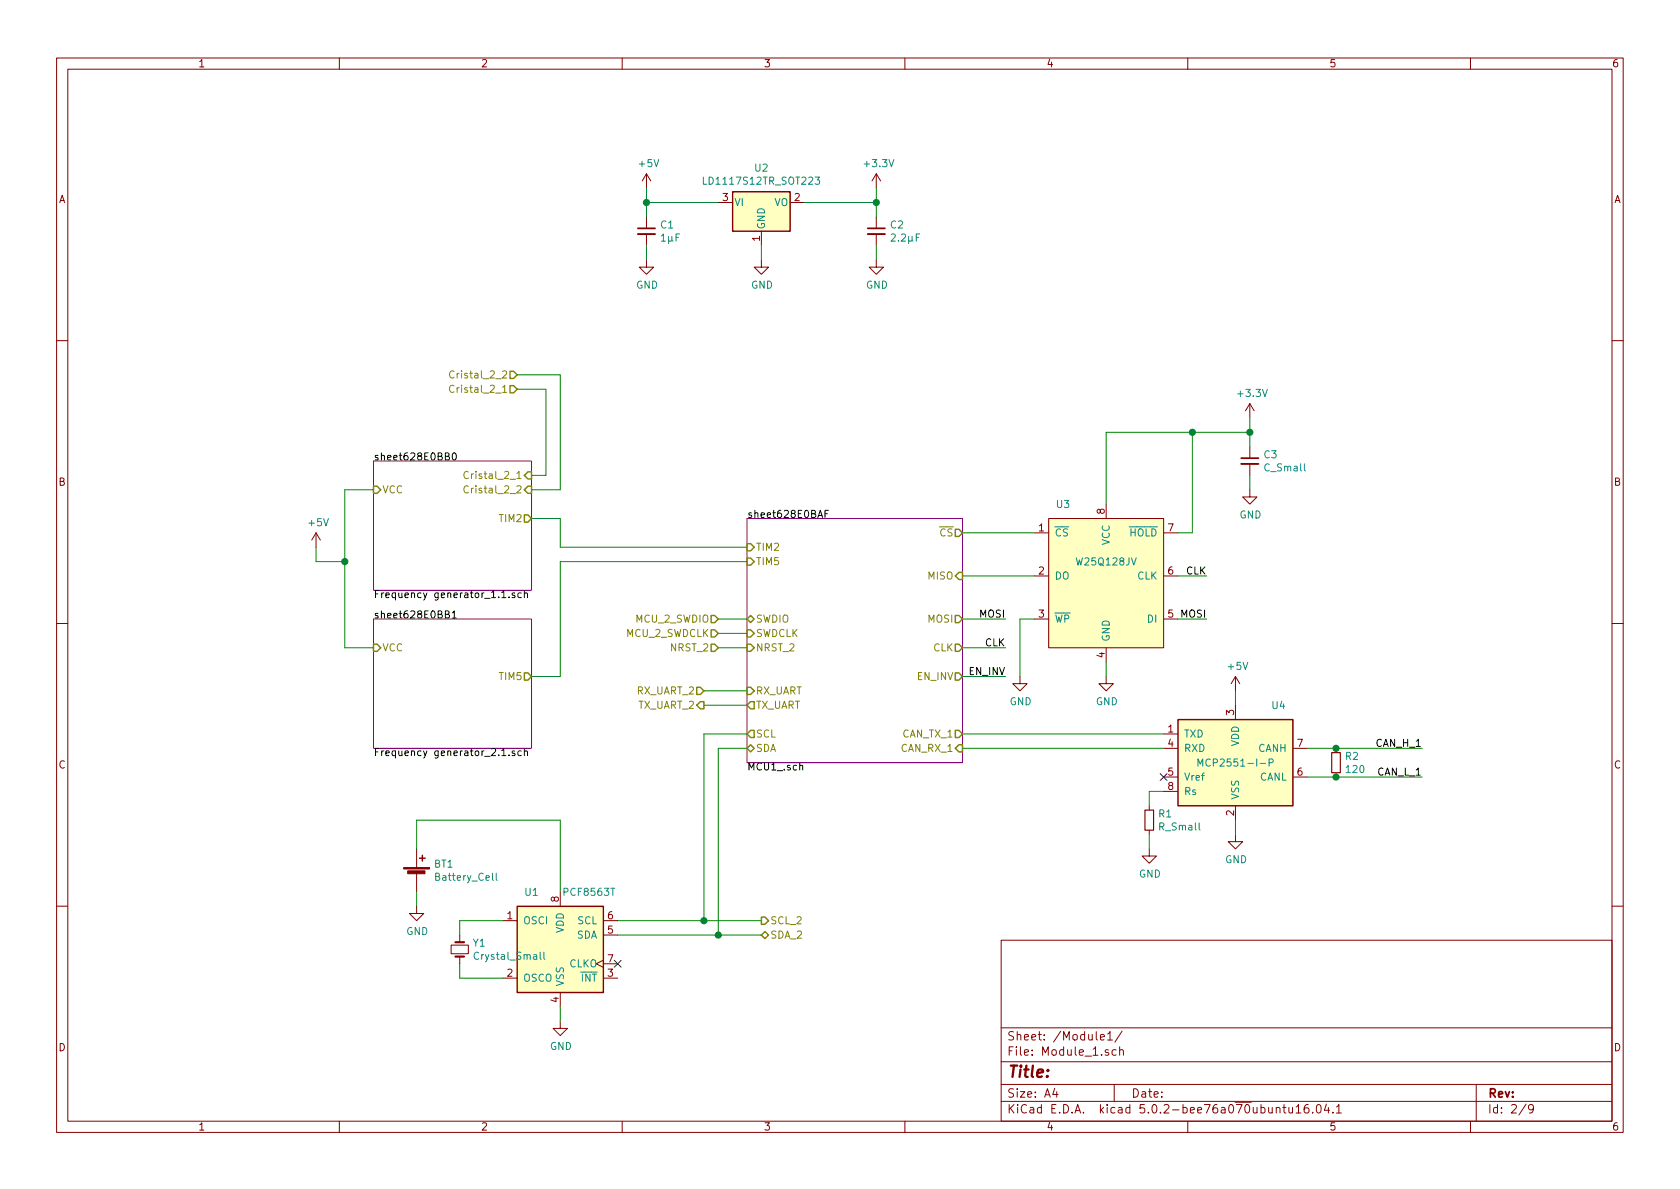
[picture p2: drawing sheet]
<svg xmlns="http://www.w3.org/2000/svg" width="297mm" height="210mm" viewBox="0 0 297 210" stroke-linecap="round" stroke-linejoin="round" font-family="sans-serif">
<g fill="none" stroke="#840000" stroke-width=".18">
<path d="M10 10.3h277v189.9h-277zM12 12.2h273v186.1h-273zM60 10.3v1.9M110 10.3v1.9M160 10.3v1.9M210 10.3v1.9M260 10.3v1.9M114.3 30.7v2.6M114.3 38.3v2.1M114.3 30.7l-.8 1.3M114.3 30.7l.8 1.3M127 35.8h2.5"/>
<path d="M139.7 35.8h2.5M154.9 30.7v2.6M154.9 38.3v2.1M154.9 30.7l-.7 1.3M154.9 30.7l.8 1.3M114.3 46v1.2h1.3l-1.3 1.3-1.3-1.3h1.3M114.3 41.4v2M134.6 46v1.2h1.3l-1.3 1.3-1.3-1.3h1.3M134.6 40.9v2.5M154.9 46v1.2h1.3l-1.3 1.3-1.2-1.3h1.2M154.9 41.4v2M10 60.2h2"/>
<path d="M221 71.4l-.8 1.2M221 71.4v2.5M221 79v2M221 71.4l.7 1.2M285 60.2h2M55.9 94.2l-.8 1.3M55.9 94.2v2.6M55.9 94.2l.7 1.3M182.9 94.2h2.5M185.4 91.7h20.3v22.8h-20.3zM195.6 89.1v2.6M205.7 94.2h2.6"/>
<path d="M221 86.6v1.3h1.2l-1.2 1.2-1.3-1.2h1.3M221 82v2.1M10 110.3h2M180.3 119.6v1.3h1.3l-1.3 1.3-1.2-1.3h1.2M182.9 101.8h2.5M182.9 109.5h2.5M195.6 119.6v1.3h1.2l-1.2 1.3-1.3-1.3h1.3M195.6 114.5v2.6M205.7 101.8h2.6M205.7 109.5h2.6M218.4 119.6v2.6M218.4 119.6l-.7 1.3"/>
<path d="M218.4 119.6l.8 1.3M285 110.3h2M205.7 129.8h2.6M205.7 132.3h2.6M205.7 137.4h2.6M205.7 139.9h2.6M218.4 124.7v2.5M228.6 132.3h2.5M228.6 137.4h2.5M236.2 132.3v.8M236.2 136.6v.8M73.7 150.1v3.3"/>
<path d="M73.7 154.4v3.3M99.1 157.7v2.6M203.2 150.1v1.3h1.3l-1.3 1.2-1.3-1.2h1.3M203.2 142.5v.8M203.2 146.8v.8M218.4 147.6v1.2h1.3l-1.3 1.3-1.2-1.3h1.2M218.4 142.5v2.5M10 160.2h2M73.7 160.3v1.2h1.2l-1.2 1.3-1.3-1.3h1.3M79.8 167.1h3v1.6h-3zM81.3 165.3v1.3M81.3 169.2v1.2"/>
<path d="M88.9 162.8h2.5M88.9 173h2.5M99.1 175.5v2.5M106.7 169.8l-1.3 .6 1.3 .7M106.7 162.8h2.5M106.7 173h2.5M106.7 165.3h2.5M106.7 170.4h2.5M177 166.3h108v32h-108zM285 160.2h2M60 198.3v1.9M99.1 180.6v1.3h1.2l-1.2 1.2-1.3-1.2h1.3"/>
<path d="M110 198.3v1.9M160 198.3v1.9M177 194.8h108M177 191.8h108M177 187.8h108M177 181.8h108M186.5 192.5l-.4 1h1M186.8 193v1M194.6 183.4l.7-.1-.1-.3-.4-.1-.2 .2v.7h.6M195.8 182.8l.5-.4v1.5M195.8 183.9h.9M197 191.8v3"/>
<path d="M197.3 185.7l-.4-.1-.3 .3 .1 .6 .2 .1 .4-.1M198 185.7a.37 .37 0 0 1 .6 .1v.8M198 185.1v1.5M198.4 182.3l-1.3 2M210 198.3v1.9M226.8 195.8h.6M227 195.3v1.3l.4 .2M227.9 195.8v.9l.4 .1 .2-.1M228.5 195.8v1M229.2 195.8l.4-.5v1.5M229.2 196.8h.8M231.3 195.3a.62 .62 0 0 0-.7 .7l.1 .7 .2 .1 .5-.1v-.5l-.1-.2-.4-.1-.3 .3"/>
<path d="M232.1 196.7v.1M232.9 195.5l.3-.2a.94 .94 0 0 1 0 1.5l-.4-.3-.1-.6zM234.5 195.2l-.3 1.1h.9M234.9 195.8v1M235.7 196.7v.1M236.3 195.8l.4-.5v1.5M236.3 196.8h.9M260 198.3v1.9M261 191.8v6.5M269.8 195.2l-1.2 2M271.1 196l-.3 .3-.4-.1-.1-.2v-.4l.1-.2 .4-.1 .2 .2a1.19 1.19 0 0 1-.2 1.2l-.4 .1"/>
</g>
<path d="M66 81.5h28v22.9h-28zM132.1 91.7h38.1v43.2h-38.1zM66 109.5h28v22.8h-28z" fill="none" stroke="#840084" stroke-width=".18"/>
<g fill="none" stroke="#000" stroke-width=".18">
<path d="M78.7 80.7l.6-.1v-.4l-.6-.1v1.3h.5l.3-.3v-.2l-.3-.2M80.1 80.2l.2-.1a.69 .69 0 0 1 .4 .6 .69 .69 0 0 1-.4 .7l-.3-.3v-.2zM145.9 90.9h.4M146.5 90.2h-.6v1.3M78.7 108.6h.6v-.5l-.6-.1v1.3h.5l.3-.2v-.2l-.3-.3M80 108.4l.3-.4v1.3M80 109.3h.7M90 105.6v.1M91 104.9l-.3-.1-.2 .2 .1 .2 .4 .1v.3h-.5M92.2 104.9l-.4-.1-.2 .3 .1 .5h.5M92.7 105l.2-.2 .3 .1 .1 .8M92.7 104.4v1.3"/>
<path d="M90 133.5v.1M91 132.8h-.3l-.2 .2 .1 .1 .4 .2v.3h-.5M92.2 132.8h-.4l-.2 .2 .1 .6h.5M92.7 132.9l.2-.1h.3l.1 .8M92.7 132.4v1.2M141.4 135.5l.2-.2 .3 .1v.8"/>
</g>
<g fill="none" stroke="#848400" stroke-width=".25">
<path d="M90.2 65.7h.6l.6 .6-.6 .6h-.6zM90.2 68.2h.6l.6 .6-.6 .7h-.6zM66 86h.7l.6 .6-.6 .6h-.7zM92.7 91.1h.6l.7 .6-.7 .6h-.6zM93.3 83.4h.7v1.3h-.7l-.6-.6zM93.3 86h.7v1.2h-.7l-.6-.6zM132.1 96.1h.6l.6 .7-.6 .6h-.6zM132.1 98.7h.6l.6 .6-.6 .6h-.6zM168.9 93.6h.6l.7 .6-.7 .7h-.6zM66 113.9h.7l.6 .6-.6 .7h-.7zM92.7 119h.6l.7 .6-.7 .7h-.6zM125.7 108.8h.7l.6 .7-.6 .6h-.7z"/>
<path d="M125.7 111.4h.7l.6 .6-.6 .6h-.7zM125.7 113.9h.7l.6 .6-.6 .7h-.7zM132.1 111.4h.6l.6 .6-.6 .6h-.6zM132.1 113.9h.6l.6 .6-.6 .7h-.6zM132.7 108.8l.6 .7-.6 .6-.6-.6zM168.9 108.8h.6l.7 .7-.7 .6h-.6zM168.9 113.9h.6l.7 .6-.7 .7h-.6zM168.9 119h.6l.7 .6-.7 .7h-.6zM169.5 101.2h.7v1.3h-.7l-.6-.7zM123.2 121.5h.6l.7 .7-.7 .6h-.6zM123.8 124.1h.7v1.2h-.7l-.6-.6zM132.1 121.5h.6l.6 .7-.6 .6h-.6z"/>
<path d="M132.7 131.7l.6 .6-.6 .7-.6-.7zM132.7 129.2h.6v1.2h-.6l-.6-.6zM132.7 124.1h.6v1.2h-.6l-.6-.6zM168.9 129.2h.6l.7 .6-.7 .6h-.6zM169.5 131.7h.7v1.3h-.7l-.6-.7zM134.6 165.3l.7-.6 .6 .6-.6 .7zM134.6 162.2h.7l.6 .6-.6 .6h-.7z"/>
</g>
<path d="M80.3 65.7a.6 .6 0 0 0-.9 .4 .6 .6 0 0 0 .6 .7l.3-.1M80.3 68.2a.6 .6 0 0 0-.9 .5 .6 .6 0 0 0 .6 .7l.3-.1M82.8 83.5a.6 .6 0 0 0-.8 .4 .6 .6 0 0 0 .6 .7l.2-.1M82.8 86a.6 .6 0 0 0-.8 .5 .6 .6 0 0 0 .6 .7l.2-.2" fill="none" stroke="#848400" stroke-width=".18"/>
<g fill="none" stroke="#008400" stroke-width=".18">
<path d="M114.3 33.3v5M114.3 35.8h12.7M142.2 35.8h12.7M154.9 33.3v5M114.3 43.4v2.6M134.6 43.4v2.6M154.9 43.4v2.6M91.4 66.3h7.7v20.3h-5.1M91.4 68.8h5.1v15.3h-2.5M210.8 76.4v17.8h-2.5M221 76.4h-25.4v12.7M221 73.9v5.1"/>
<path d="M55.9 96.8v2.5h5.1M66 86.6h-5v27.9h5M94 91.7h5.1v5.1h33M132.1 99.3h-33v20.3h-5.1M170.2 94.2h12.7M221 84.1v2.5M127 114.5h5.1M127 109.5h5.1M127 112h5.1M170.2 119.6h7.6M170.2 114.5h7.6M170.2 109.5h7.6"/>
<path d="M170.2 101.8h12.7M182.9 109.5h-2.6v10.1M195.6 117.1v2.5M208.3 109.5h5.1M208.3 101.8h5.1M124.5 122.2h7.6M124.5 124.7h7.6M132.1 132.3h-5.1v33M132.1 129.8h-7.6v33M170.2 132.3h35.5M170.2 129.8h35.5M205.7 139.9h-2.5v2.6"/>
<path d="M218.4 122.2v2.5M231.1 132.3h20.4M231.1 137.4h20.4M73.7 150.1v-5.1h25.4v12.7M73.7 157.7v2.6M203.2 147.6v2.5M218.4 145v2.6M81.3 170.4v2.6h7.6M88.9 162.8h-7.6v2.5M99.1 178v2.6M109.2 162.8h25.4M109.2 165.3h25.4"/>
</g>
<g fill="#ffffc2" stroke="#ffffc2" stroke-width=".18">
<path d="M185.4 91.7h20.3v22.8h-20.3z"/>
<path d="M208.3 127.2h20.3v15.3h-20.3z"/>
<path d="M91.4 160.3h15.3v15.2h-15.3z"/>
<path d="M129.5 33.9h10.2v7h-10.2z"/>
</g>
<path d="M112.8 41.4h3M153.4 41.4h3.1M219.5 82h3" fill="none" stroke="#840000" stroke-width=".33"/>
<path d="M112.8 40.4h3M153.4 40.4h3.1M219.5 81h3" fill="none" stroke="#840000" stroke-width=".3"/>
<g fill="#008400" stroke="#008400" stroke-width=".25">
<circle cx="221" cy="76.4" r=".51"/>
<circle cx="210.8" cy="76.4" r=".51"/>
<circle cx="61" cy="99.3" r=".51"/>
<circle cx="236.2" cy="132.3" r=".51"/>
<circle cx="236.2" cy="137.4" r=".51"/>
<circle cx="127" cy="165.3" r=".51"/>
<circle cx="124.5" cy="162.8" r=".51"/>
<circle cx="114.3" cy="35.8" r=".51"/>
<circle cx="154.9" cy="35.8" r=".51"/>
</g>
<path d="M235.5 133.1h1.5v3.5h-1.5zM202.4 143.3h1.6v3.5h-1.6z" fill="none" stroke="#840000" stroke-width=".2"/>
<path d="M205.1 136.8l1.2 1.2M206.3 136.8l-1.2 1.2M108.6 169.8l1.2 1.2M109.8 169.8l-1.2 1.2" fill="none" stroke="#000084" stroke-width=".18"/>
<path d="M129.5 33.9h10.2v7h-10.2zM208.3 127.2h20.3v15.3h-20.3zM74.2 151.8h1M74.7 151.3v1M91.4 160.3h15.3v15.2h-15.3z" fill="none" stroke="#840000" stroke-width=".25"/>
<path d="M124.4 31.3v1.3h.6M144.1 31.3h.8l-.4 .5 .4 .1-.1 .6-.5 .1-.2-.1M211.8 135.5v-1.3l.4 .9 .4-.9v1.3M224.4 134.9l.6-.1 .1-.2-.1-.3-.1-.1h-.5v1.3M87.7 154.4v1.1l.2 .2M95.5 168.4v1.1l.2 .1M96.2 168.4v1.1l.1 .1" fill="none" stroke="#008484" stroke-width=".18"/>
<path d="M80.5 166.6h1.5M80.5 169.2h1.5" fill="none" stroke="#840000" stroke-width=".38"/>
<g fill="#840000" stroke="#840000" stroke-width=".18">
<path d="M71.4 153.4h4.5v.3h-4.5z"/>
<path d="M72.1 154h3v.5h-3z"/>
</g>
<text font-size="2.8" fill="#840000" x="178" y="190.5">Title:</text>
<g font-size="2.1" fill="#840000">
<text x="178" y="184">Sheet: /Module1/</text>
<text x="178" y="186.7">File: Module_1.sch</text>
<text x="178" y="196.9">KiCad E.D.A. kicad 5.0.2-bee76a070ubuntu16.04.1</text>
<text x="178" y="194.1">Size: A4</text>
<text x="200" y="194.1">Date:</text>
<text x="263" y="194.1">Rev:</text>
<text x="263" y="196.9">Id: 2/9</text>
</g>
<g font-size="1.8" fill="#840000">
<text x="35" y="11.9">1</text>
<text x="85" y="11.9">2</text>
<text x="135" y="11.9">3</text>
<text x="185" y="11.9">4</text>
<text x="235" y="11.9">5</text>
<text x="285" y="11.9">6</text>
<text x="10.4" y="35.9">A</text>
<text x="127.8" y="35.6">3</text>
<text x="140.5" y="35.6">2</text>
<text x="285.4" y="35.9">A</text>
<text x="134.4" y="42.6" transform="rotate(-90 134.4 42.6)">1</text>
<text x="10.4" y="85.9">B</text>
<text x="285.4" y="85.9">B</text>
<text x="183.7" y="94">1</text>
<text x="195.3" y="90.9" transform="rotate(-90 195.3 90.9)">8</text>
<text x="206.5" y="94">7</text>
<text x="183.7" y="101.6">2</text>
<text x="206.5" y="101.6">6</text>
<text x="183.7" y="109.2">3</text>
<text x="206.5" y="109.2">5</text>
<text x="195.3" y="116.3" transform="rotate(-90 195.3 116.3)">4</text>
<text x="206.5" y="129.5">1</text>
<text x="218.2" y="126.5" transform="rotate(-90 218.2 126.5)">3</text>
<text x="10.4" y="135.9">C</text>
<text x="206.5" y="132.1">4</text>
<text x="206.5" y="137.2">5</text>
<text x="229.4" y="137.2">6</text>
<text x="229.4" y="132.1">7</text>
<text x="285.4" y="135.9">C</text>
<text x="206.5" y="139.7">8</text>
<text x="218.2" y="144.2" transform="rotate(-90 218.2 144.2)">2</text>
<text x="98.8" y="159.5" transform="rotate(-90 98.8 159.5)">8</text>
<text x="89.7" y="162.6">1</text>
<text x="107.5" y="165.1">5</text>
<text x="107.5" y="162.6">6</text>
<text x="89.7" y="172.7">2</text>
<text x="107.5" y="172.7">3</text>
<text x="107.5" y="170.2">7</text>
<text x="98.8" y="177.3" transform="rotate(-90 98.8 177.3)">4</text>
<text x="10.4" y="185.9">D</text>
<text x="285.4" y="185.9">D</text>
<text x="35" y="199.9">1</text>
<text x="85" y="199.9">2</text>
<text x="135" y="199.9">3</text>
<text x="185" y="199.9">4</text>
<text x="235" y="199.9">5</text>
<text x="285" y="199.9">6</text>
</g>
<g font-size="1.8" fill="#008484">
<text x="113.1" y="29.6">+5V</text>
<text x="153" y="29.6">+3.3V</text>
<text x="124.9" y="32.7">LD1117S12TR_SOT223</text>
<text x="133.5" y="30.3">U2</text>
<text x="116.8" y="40.4">C1</text>
<text x="129.8" y="36.4">VI</text>
<text x="135.3" y="40.6" transform="rotate(-90 135.3 40.6)">GND</text>
<text x="136.9" y="36.4">VO</text>
<text x="157.5" y="40.4">C2</text>
<text x="116.9" y="42.7">1µF</text>
<text x="157.8" y="42.7">2.2µF</text>
<text x="112.5" y="51">GND</text>
<text x="132.8" y="51">GND</text>
<text x="153.1" y="51">GND</text>
<text x="219" y="70.2">+3.3V</text>
<text x="223.5" y="81">C3</text>
<text x="223.7" y="83.4">C_Small</text>
<text x="186.8" y="89.8">U3</text>
<text x="54.7" y="93.1">+5V</text>
<text x="186.4" y="94.9">CS</text>
<text x="199.7" y="94.9">HOLD</text>
<text x="219.2" y="91.7">GND</text>
<text x="190.5" y="100">W25Q128JV</text>
<text x="196.2" y="96.4" transform="rotate(-90 196.2 96.4)">VCC</text>
<text x="186.4" y="102.5">DO</text>
<text x="201.1" y="102.5">CLK</text>
<text x="186.4" y="110.1">WP</text>
<text x="196.2" y="113.5" transform="rotate(-90 196.2 113.5)">GND</text>
<text x="202.9" y="110.1">DI</text>
<text x="217.2" y="118.5">+5V</text>
<text x="178.5" y="124.7">GND</text>
<text x="193.8" y="124.7">GND</text>
<text x="224.9" y="125.4">U4</text>
<text x="209.3" y="130.4">TXD</text>
<text x="219.1" y="132" transform="rotate(-90 219.1 132)">VDD</text>
<text x="209.3" y="133">RXD</text>
<text x="213.1" y="135.6">MCP2551-I-P</text>
<text x="222.5" y="133">CANH</text>
<text x="237.9" y="134.4">R2</text>
<text x="238.1" y="136.7">120</text>
<text x="209.3" y="138">Vref</text>
<text x="209.3" y="140.6">Rs</text>
<text x="219.1" y="141.5" transform="rotate(-90 219.1 141.5)">VSS</text>
<text x="222.7" y="138">CANL</text>
<text x="204.9" y="144.5">R1</text>
<text x="205.1" y="146.9">R_Small</text>
<text x="76.8" y="153.4">BT1</text>
<text x="77.3" y="155.7">Battery_Cell</text>
<text x="201.4" y="155.2">GND</text>
<text x="216.6" y="152.6">GND</text>
<text x="92.9" y="158.4">U1</text>
<text x="99.9" y="158.4">PCF8563T</text>
<text x="71.8" y="165.3">GND</text>
<text x="83.7" y="167.4">Y1</text>
<text x="92.5" y="163.4">OSCI</text>
<text x="99.7" y="165" transform="rotate(-90 99.7 165)">VDD</text>
<text x="101.9" y="166">SDA</text>
<text x="102.1" y="163.4">SCL</text>
<text x="84.2" y="169.7">Crystal_Small</text>
<text x="92.5" y="173.6">OSCO</text>
<text x="100.7" y="171.1">CLKO</text>
<text x="102.8" y="173.6">INT</text>
<text x="99.7" y="174.5" transform="rotate(-90 99.7 174.5)">VSS</text>
<text x="97.2" y="185.7">GND</text>
</g>
<g font-size="1.8" fill="#848400">
<text x="80.5" y="66.9">Cristal_2_2</text>
<text x="80.5" y="69.5">Cristal_2_1</text>
<text x="67.6" y="87.2">VCC</text>
<text x="83" y="84.7">Cristal_2_1</text>
<text x="83" y="87.2">Cristal_2_2</text>
<text x="88.4" y="92.3">TIM2</text>
<text x="166.2" y="94.9">CS</text>
<text x="133.6" y="97.4">TIM2</text>
<text x="133.6" y="99.9">TIM5</text>
<text x="164.1" y="102.5">MISO</text>
<text x="110.7" y="112.6">MCU_2_SWDCLK</text>
<text x="112.5" y="110.1">MCU_2_SWDIO</text>
<text x="133.6" y="110.1">SWDIO</text>
<text x="133.6" y="112.6">SWDCLK</text>
<text x="164.1" y="110.1">MOSI</text>
<text x="67.6" y="115.2">VCC</text>
<text x="118.7" y="115.2">NRST_2</text>
<text x="133.6" y="115.2">NRST_2</text>
<text x="165" y="115.2">CLK</text>
<text x="88.4" y="120.3">TIM5</text>
<text x="112.6" y="122.8">RX_UART_2</text>
<text x="112.8" y="125.3">TX_UART_2</text>
<text x="133.6" y="122.8">RX_UART</text>
<text x="133.6" y="125.3">TX_UART</text>
<text x="162.3" y="120.3">EN_INV</text>
<text x="133.6" y="130.4">SCL</text>
<text x="159.6" y="130.4">CAN_TX_1</text>
<text x="133.6" y="133">SDA</text>
<text x="159.4" y="133">CAN_RX_1</text>
<text x="136.1" y="166">SDA_2</text>
<text x="136.1" y="163.4">SCL_2</text>
</g>
<g font-size="1.8">
<text x="66" y="81.4">sheet628E0BB0</text>
<text x="132.1" y="91.6">sheet628E0BAF</text>
<text x="209.7" y="101.6">CLK</text>
<text x="66" y="105.8">Frequency generator_1.1.sch</text>
<text x="66" y="109.4">sheet628E0BB1</text>
<text x="173.3" y="109.2">MOSI</text>
<text x="208.8" y="109.2">MOSI</text>
<text x="171.4" y="119.4">EN_INV</text>
<text x="174.2" y="114.3">CLK</text>
<text x="66" y="133.7">Frequency generator_2.1.sch</text>
<text x="132.1" y="136.2">MCU1_.sch</text>
<text x="243.4" y="132.1">CAN_H_1</text>
<text x="243.6" y="137.2">CAN_L_1</text>
</g>
</svg>
